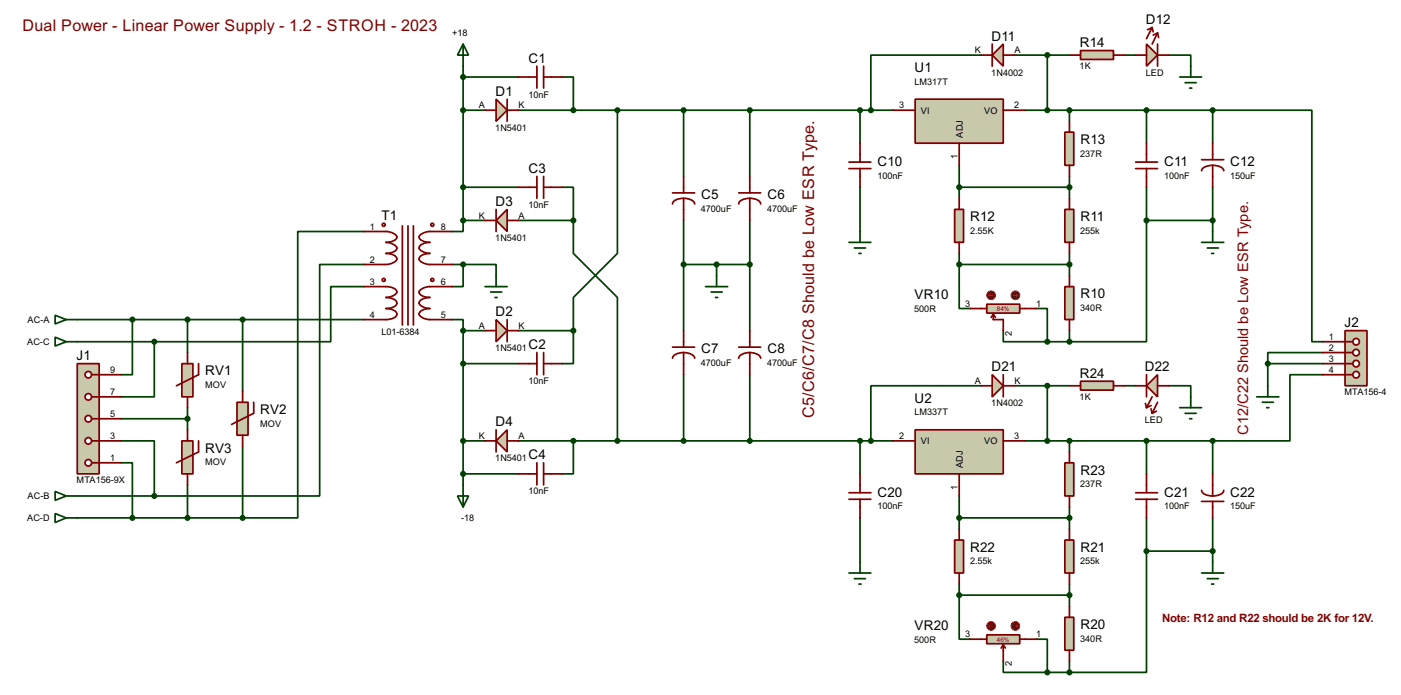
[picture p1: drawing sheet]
<svg xmlns="http://www.w3.org/2000/svg" width="323mm" height="160mm" viewBox="0 0 323 160" stroke-linecap="round" stroke-linejoin="round" font-family="sans-serif">
<g fill="none" stroke="#004000" stroke-width=".4">
<path d="M106.7 15.3v35.5M106.7 17.8h12.7M129.6 17.8h2.5v7.6M226.1 12.7h-25.4v12.7M233.7 12.7h12.7M241.3 12.7v12.7M259.1 12.7h2.6M269.3 12.7h5.1v2.6M106.7 25.4h5.1M119.4 25.4h86.4M142.3 25.4v33l-10.2 10.2v7.6M157.5 25.4v15.3"/>
<path d="M172.8 25.4v15.3M198.2 25.4v7.6M221 38.1v7.6M236.3 25.4h43.1M246.4 25.4v2.6M264.2 25.4v7.6M279.4 25.4h22.9v53.4h2.5M279.4 25.4v7.6M83.9 53.4h-15.3v66h-12.7M106.7 50.8v2.6h-2.5M106.7 50.8h5.1M106.7 43.2h12.7"/>
<path d="M119.4 50.8h12.7M129.6 43.2h2.5v7.6M132.1 50.8v7.6l10.2 10.2v33M157.5 50.8v25.4M172.8 50.8v25.4M198.2 43.2v10.2M221 43.2h25.4M221 58.4v2.6M246.4 40.7v5M246.4 58.4v5.1M264.2 50.8v28h-17.8M264.2 50.8h15.2"/>
<path d="M264.2 43.2v7.6M279.4 43.2v10.2M17.8 73.7h66.1M17.8 78.8h17.8M30.5 73.7v12.7h-2.5M35.6 78.8v12.7h-7.6M43.2 73.7v7.6M55.9 73.7v16.5M83.9 61h-10.2v53.3h-38.1M83.9 66.1h-7.7v12.7h-40.6M104.2 73.7h2.5v2.5M104.2 61h2.5"/>
<path d="M106.7 61v5.1h-2.5M106.7 61h7.6v2.5M106.7 76.2h5.1M106.7 76.2v35.6M119.4 76.2h12.7M132.1 76.2v7.6h-2.5M157.5 61h15.3M165.1 61v2.5M221 61v10.1h2.6M221 61h25.4M231.2 76.2v2.6h10.1M238.8 71.1h2.5v7.7"/>
<path d="M241.3 78.8h5.1M246.4 76.2v2.6M28 96.5h15.2M43.2 94v5.1M106.7 83.8h12.7M157.5 86.4v15.2M172.8 86.4v15.2M226.1 88.9h-25.4v12.7M233.7 88.9h12.7M241.3 88.9v12.7M259.1 88.9h2.6M269.3 88.9h5.1v2.6"/>
<path d="M292.1 83.8h12.7M292.1 83.8v5.1M304.8 81.3h-12.7v2.5M304.8 86.4h-7.6v15.2h-17.8M17.8 119.4h38.1M17.8 114.3h17.8M28 106.7h2.5v12.7M28 101.6h7.6v12.7M43.2 111.8v7.6M55.9 102.9v16.5M106.7 101.6h5.1M106.7 109.2h12.7"/>
<path d="M119.4 101.6h86.4M132.1 101.6v7.6h-2.5M198.2 101.6v7.6M198.2 119.4v10.2M221 119.4h25.4M221 114.3v7.6M236.3 101.6h43.1M246.4 101.6v2.6M246.4 116.9v5M264.2 101.6v7.6M264.2 119.4v7.6M279.4 101.6v7.6"/>
<path d="M279.4 119.4v10.2M221 137.2v10.1h2.6M221 134.6v2.6M221 137.2h25.4M246.4 134.6v5.1M264.2 127v28h-17.8M264.2 127h15.2M231.2 152.4v2.6h10.1M238.8 147.3h2.5v7.7M241.3 155h5.1M246.4 152.4v2.6"/>
</g>
<g fill="none" stroke="#800000" stroke-width=".4">
<path d="M83.9 53.4h5a2.68 2.68 0 0 1 2.6 1.2 2.31 2.31 0 0 1-2.6 1.3 2.7 2.7 0 0 1 2.6 1.3 2.31 2.31 0 0 1-2.6 1.2 2.27 2.27 0 0 1 2.6 1.3 2.68 2.68 0 0 1-2.6 1.3h-5M92.7 52.1v22.8M94 52.1v22.8M95.3 52.1v22.8M104.2 53.4h-5.1a2.65 2.65 0 0 0-2.5 1.2 2.27 2.27 0 0 0 2.5 1.3 2.29 2.29 0 0 0-2.5 1.3 2.65 2.65 0 0 0 2.5 1.2 2.24 2.24 0 0 0-2.5 1.3 2.65 2.65 0 0 0 2.5 1.3h5.1M155 44.5h5.1M157.5 45.7a2.31 2.31 0 0 1 2.6 1.3M157.5 45.7a2.27 2.27 0 0 0-2.5 1.3M157.5 40.7v3.8M157.5 45.7v5.1M83.9 66.1h5a2.31 2.31 0 0 1 2.6 1.2 2.68 2.68 0 0 1-2.6 1.3 2.33 2.33 0 0 1 2.6 1.3 2.31 2.31 0 0 1-2.6 1.2 2.27 2.27 0 0 1 2.6 1.3 2.31 2.31 0 0 1-2.6 1.3h-5M104.2 66.1h-5.1a2.65 2.65 0 0 0-2.5 1.2 2.27 2.27 0 0 0 2.5 1.3 2.29 2.29 0 0 0-2.5 1.3 2.65 2.65 0 0 0 2.5 1.2 2.24 2.24 0 0 0-2.5 1.3 2.65 2.65 0 0 0 2.5 1.3h5.1"/>
<path d="M157.5 76.2v3.8M155 80h5.1M157.5 81.3a2.37 2.37 0 0 1 2.6 1.3M157.5 81.3a2.33 2.33 0 0 0-2.5 1.3M157.5 81.3v5.1"/>
<circle cx="88.4" cy="51.8" r=".35"/>
<circle cx="99.6" cy="51.8" r=".35"/>
<circle cx="88.4" cy="64.5" r=".35"/>
<circle cx="99.6" cy="64.5" r=".35"/>
</g>
<path d="M114.3 22.9l2.6 2.5-2.6 2.6z" fill="#c8c8aa" stroke="#800000" stroke-width=".4"/>
<path d="M111.8 25.4h2.5M116.9 22.9v5.1M116.9 25.4h2.5" fill="none" stroke="#800000" stroke-width=".4"/>
<path d="M114.3 50.8l2.6-2.5v5.1z" fill="#c8c8aa" stroke="#800000" stroke-width=".4"/>
<path d="M111.8 50.8h2.5M114.3 48.3v5.1M116.9 50.8h2.5" fill="none" stroke="#800000" stroke-width=".4"/>
<path d="M114.3 73.7l2.6 2.5-2.6 2.6z" fill="#c8c8aa" stroke="#800000" stroke-width=".4"/>
<path d="M111.8 76.2h2.5M116.9 73.7v5.1M116.9 76.2h2.5" fill="none" stroke="#800000" stroke-width=".4"/>
<path d="M114.3 101.6l2.6-2.5v5.1z" fill="#c8c8aa" stroke="#800000" stroke-width=".4"/>
<g fill="none" stroke="#800000" stroke-width=".4">
<path d="M119.4 17.8h4.3M123.7 15.3v5M125.3 15.3v5M125.3 17.8h4.3M119.4 43.2h4.3M123.7 40.7v5M125.3 40.7v5M125.3 43.2h4.3M114.3 99.1v5.1M119.4 83.8h4.3M123.7 81.3v5.1M125.3 81.3v5.1"/>
<path d="M125.3 83.8h4.3M111.8 101.6h2.5M116.9 101.6h2.5M119.4 109.2h4.3M123.7 106.7v5.1M125.3 106.7v5.1M125.3 109.2h4.3"/>
</g>
<g fill="#004000" stroke="#004000" stroke-width=".4">
<circle cx="106.7" cy="76.2" r=".5"/>
<circle cx="106.7" cy="50.8" r=".5"/>
<circle cx="106.7" cy="43.2" r=".5"/>
<circle cx="132.1" cy="25.4" r=".5"/>
<circle cx="106.7" cy="25.4" r=".5"/>
<circle cx="142.2" cy="25.4" r=".5"/>
<circle cx="132.1" cy="50.8" r=".5"/>
<circle cx="142.2" cy="101.6" r=".5"/>
<circle cx="157.5" cy="25.4" r=".5"/>
<circle cx="157.5" cy="101.6" r=".5"/>
<circle cx="106.7" cy="61" r=".5"/>
<circle cx="157.5" cy="61" r=".5"/>
</g>
<path d="M106.7 10.2l1.3 2.5h-2.6zM106.7 10.2v5.1M111.8 66.1h5.1M113.1 67.3h2.5M114.1 68.6h.5M114.3 63.5v2.6M162.6 66.1h5.1M163.9 67.3h2.5M164.9 68.6h.5M165.1 63.5v2.6M105.4 114.3h2.6l-1.3 2.6zM106.7 111.8v5.1" fill="none" stroke="#004000" stroke-width=".4"/>
<path d="M17.8 83.8h5.1v25.4h-5.1z" fill="#c8c8aa" stroke="#800000" stroke-width=".4"/>
<path d="M21.1 106.7h1.8" fill="none" stroke="#800000" stroke-width=".4"/>
<circle cx="20.3" cy="101.6" r=".75" fill="#feffff" stroke="#800000" stroke-width=".4"/>
<path d="M21.1 101.6h1.8" fill="none" stroke="#800000" stroke-width=".4"/>
<circle cx="20.3" cy="96.5" r=".75" fill="#feffff" stroke="#800000" stroke-width=".4"/>
<path d="M21.1 96.5h1.8" fill="none" stroke="#800000" stroke-width=".4"/>
<circle cx="20.3" cy="91.5" r=".75" fill="#feffff" stroke="#800000" stroke-width=".4"/>
<path d="M21.1 91.5h1.8" fill="none" stroke="#800000" stroke-width=".4"/>
<circle cx="20.3" cy="86.4" r=".75" fill="#feffff" stroke="#800000" stroke-width=".4"/>
<path d="M21.1 86.4h1.8" fill="none" stroke="#800000" stroke-width=".4"/>
<circle cx="20.3" cy="106.7" r=".75" fill="#feffff" stroke="#800000" stroke-width=".4"/>
<path d="M22.9 96.5h5.1M22.9 91.5h5.1M22.9 86.4h5.1M22.9 106.7h5.1M22.9 101.6h5.1" fill="none" stroke="#800000" stroke-width=".4"/>
<path d="M54.6 92.7h2.6v7.6h-2.6z" fill-rule="evenodd" fill="#c8c8aa" stroke="#800000" stroke-width=".4"/>
<path d="M55.9 90.2v2.5M58.5 92.7v2.6l-5.1 2.5M55.9 100.3v2.6" fill="none" stroke="#800000" stroke-width=".4"/>
<path d="M41.9 83.8h2.6v7.7h-2.6z" fill-rule="evenodd" fill="#c8c8aa" stroke="#800000" stroke-width=".4"/>
<path d="M43.2 81.3v2.5M43.2 91.5v2.5M45.8 83.8v2.6l-5.1 2.5" fill="none" stroke="#800000" stroke-width=".4"/>
<path d="M41.9 101.6h2.6v7.6h-2.6z" fill-rule="evenodd" fill="#c8c8aa" stroke="#800000" stroke-width=".4"/>
<g fill="none" stroke="#800000" stroke-width=".4">
<path d="M170.2 44.5h5.1M172.8 45.7a2.24 2.24 0 0 1 2.5 1.3M172.8 45.7a2.27 2.27 0 0 0-2.6 1.3M172.8 40.7v3.8M172.8 45.7v5.1M172.8 76.2v3.8M43.2 99.1v2.5M170.2 80h5.1M172.8 81.3a2.29 2.29 0 0 1 2.5 1.3M172.8 81.3a2.33 2.33 0 0 0-2.6 1.3M172.8 81.3v5.1M43.2 109.2v2.6"/>
<path d="M45.8 101.6v2.6l-5.1 2.5"/>
</g>
<g fill="#004000" stroke="#004000" stroke-width=".4">
<circle cx="43.2" cy="96.5" r=".5"/>
<circle cx="43.2" cy="73.7" r=".5"/>
<circle cx="43.2" cy="119.4" r=".5"/>
<circle cx="30.5" cy="73.7" r=".5"/>
<circle cx="30.5" cy="119.4" r=".5"/>
<circle cx="55.9" cy="73.7" r=".5"/>
<circle cx="55.9" cy="119.4" r=".5"/>
<circle cx="35.5" cy="114.3" r=".5"/>
<circle cx="35.5" cy="78.8" r=".5"/>
<circle cx="165.1" cy="61" r=".5"/>
<circle cx="172.7" cy="61" r=".5"/>
<circle cx="132.1" cy="76.2" r=".5"/>
<circle cx="106.7" cy="83.8" r=".5"/>
<circle cx="132.1" cy="101.6" r=".5"/>
<circle cx="106.7" cy="101.6" r=".5"/>
</g>
<path d="M12.7 72.7l2.6 1-2.6 1zM12.7 77.7l2.6 1.1-2.6 1zM15.3 73.7h2.5M15.3 78.8h2.5M12.7 113.3l2.6 1-2.6 1zM12.7 118.4l2.6 1-2.6 1zM15.3 114.3h2.5M15.3 119.4h2.5" fill="none" stroke="#004000" stroke-width=".4"/>
<path d="M210.9 22.9h20.3v10.1h-20.3z" fill="#c8c8aa" stroke="#800000" stroke-width=".4"/>
<path d="M195.6 38.9h5.1M195.6 37.4h5.1M198.2 33v4.4M198.2 38.9v4.3M205.8 25.4h5.1M221 33v5.1M231.2 25.4h5.1M195.6 115.1h5.1M195.6 113.6h5.1M198.2 109.2v4.4M198.2 115.1v4.3" fill="none" stroke="#800000" stroke-width=".4"/>
<g fill="#004000" stroke="#004000" stroke-width=".4">
<circle cx="172.7" cy="101.6" r=".5"/>
<circle cx="172.7" cy="25.4" r=".5"/>
<circle cx="198.1" cy="25.4" r=".5"/>
</g>
<path d="M195.6 55.9h5.1M196.9 57.2h2.5M197.9 58.4h.5M198.2 53.4v2.5M195.6 132.1h5.1M196.9 133.4h2.5M197.9 134.6h.5M198.2 129.6v2.5" fill="none" stroke="#004000" stroke-width=".4"/>
<path d="M228.6 86.4l2.6 2.5-2.6 2.6z" fill="#c8c8aa" stroke="#800000" stroke-width=".4"/>
<path d="M226.1 88.9h2.5M231.2 86.4v5.1M231.2 88.9h2.5" fill="none" stroke="#800000" stroke-width=".4"/>
<path d="M231.2 10.2v5.1l-2.6-2.6z" fill="#c8c8aa" stroke="#800000" stroke-width=".4"/>
<g fill="none" stroke="#800000" stroke-width=".4">
<path d="M226.1 12.7h2.5M228.6 10.2v5.1M231.2 12.7h2.5M261.7 38.9h5M261.7 37.4h5M264.2 33v4.4M264.2 38.9v4.3M276.9 36.8h5.1M279.4 38.1a2.31 2.31 0 0 1 2.6 1.3M279.4 38.1h-.6a2.08 2.08 0 0 0-1.9 1.3M279.4 33v3.8M279.4 38.1v5.1"/>
<path d="M261.7 115.1h5M261.7 113.6h5M264.2 109.2v4.4M264.2 115.1v4.3M276.9 113a2.31 2.31 0 0 0 2.5 1.3M276.9 115.6h5.1M279.4 109.2v5.1M279.4 115.6v3.8M282 113a2.27 2.27 0 0 1-2.6 1.3"/>
</g>
<g fill="#004000" stroke="#004000" stroke-width=".4">
<circle cx="200.6" cy="25.4" r=".5"/>
<circle cx="241.3" cy="25.4" r=".5"/>
<circle cx="264.1" cy="25.4" r=".5"/>
<circle cx="279.4" cy="50.8" r=".5"/>
<circle cx="279.4" cy="127" r=".5"/>
<circle cx="264.1" cy="101.6" r=".5"/>
</g>
<path d="M276.9 55.9h5.1M278.2 57.2h2.5M279.2 58.4h.5M279.4 53.4v2.5M276.9 132.1h5.1M278.2 133.4h2.5M279.2 134.6h.5M279.4 129.6v2.5" fill="none" stroke="#004000" stroke-width=".4"/>
<path d="M220 48.3h2v7.6h-2z" fill="#c8c8aa" stroke="#800000" stroke-width=".4"/>
<path d="M221 45.7v2.6M221 55.9v2.5" fill="none" stroke="#800000" stroke-width=".4"/>
<path d="M245.4 30.5h2v7.6h-2z" fill="#c8c8aa" stroke="#800000" stroke-width=".4"/>
<path d="M246.4 28v2.5M246.4 38.1v2.6" fill="none" stroke="#800000" stroke-width=".4"/>
<path d="M245.4 48.3h2v7.6h-2z" fill="#c8c8aa" stroke="#800000" stroke-width=".4"/>
<path d="M246.4 45.7v2.6M246.4 55.9v2.5" fill="none" stroke="#800000" stroke-width=".4"/>
<path d="M220 124.5h2v7.6h-2z" fill="#c8c8aa" stroke="#800000" stroke-width=".4"/>
<path d="M221 121.9v2.6M221 132.1v2.5" fill="none" stroke="#800000" stroke-width=".4"/>
<path d="M245.4 106.7h2v7.6h-2z" fill="#c8c8aa" stroke="#800000" stroke-width=".4"/>
<path d="M246.4 104.2v2.5M246.4 114.3v2.6" fill="none" stroke="#800000" stroke-width=".4"/>
<path d="M245.4 124.5h2v7.6h-2z" fill="#c8c8aa" stroke="#800000" stroke-width=".4"/>
<path d="M246.4 121.9v2.6M246.4 132.1v2.5" fill="none" stroke="#800000" stroke-width=".4"/>
<path d="M227.4 146.3h7.6v2.1h-7.6z" fill="#c8c8aa" stroke="#800000" stroke-width=".4"/>
<path d="M223.6 147.3h3.8M231.2 148.6l.5 .8M231.2 148.6l-.5 .8M231.2 148.6v3.8M235 147.3h3.8" fill="none" stroke="#800000" stroke-width=".4"/>
<circle cx="228.3" cy="144.3" r="1" fill="#400000" stroke="#f00" stroke-width=".23"/>
<path d="M227.9 144.3l.2 .2M227.9 144.3h1M228.1 144l-.2 .3" fill="none" stroke="#f00" stroke-width=".23"/>
<circle cx="233.9" cy="144.3" r="1" fill="#400000" stroke="#f00" stroke-width=".23"/>
<path d="M233.5 144.3h1M234.2 144l.3 .3M234.5 144.3l-.3 .2" fill="none" stroke="#f00" stroke-width=".23"/>
<path d="M227.4 70.1h7.6v2.1h-7.6z" fill="#c8c8aa" stroke="#800000" stroke-width=".4"/>
<path d="M223.6 71.1h3.8M228.9 72.4l-.5 .8M228.9 72.4l.5 .8M228.9 72.4v1.3h2.3v2.5M235 71.1h3.8" fill="none" stroke="#800000" stroke-width=".4"/>
<circle cx="228.3" cy="68.1" r="1" fill="#400000" stroke="#f00" stroke-width=".23"/>
<path d="M227.9 68.1l.2 .2M227.9 68.1h1M228.1 67.8l-.2 .3" fill="none" stroke="#f00" stroke-width=".23"/>
<circle cx="233.9" cy="68.1" r="1" fill="#400000" stroke="#f00" stroke-width=".23"/>
<path d="M233.5 68.1h1M234.2 67.8l.3 .3M234.5 68.1l-.3 .2" fill="none" stroke="#f00" stroke-width=".23"/>
<g fill="#004000" stroke="#004000" stroke-width=".4">
<circle cx="221" cy="43.2" r=".5"/>
<circle cx="246.4" cy="43.2" r=".5"/>
<circle cx="246.4" cy="25.4" r=".5"/>
</g>
<path d="M245.4 66.1h2v7.6h-2z" fill="#c8c8aa" stroke="#800000" stroke-width=".4"/>
<path d="M246.4 63.5v2.6M246.4 73.7v2.5" fill="none" stroke="#800000" stroke-width=".4"/>
<path d="M245.4 142.3h2v7.6h-2z" fill="#c8c8aa" stroke="#800000" stroke-width=".4"/>
<path d="M246.4 139.7v2.6M246.4 149.9v2.5" fill="none" stroke="#800000" stroke-width=".4"/>
<g fill="#004000" stroke="#004000" stroke-width=".4">
<circle cx="241.3" cy="78.8" r=".5"/>
<circle cx="241.3" cy="155" r=".5"/>
<circle cx="264.1" cy="127" r=".5"/>
<circle cx="246.4" cy="155" r=".5"/>
<circle cx="264.1" cy="50.8" r=".5"/>
<circle cx="246.4" cy="78.8" r=".5"/>
<circle cx="246.4" cy="61" r=".5"/>
<circle cx="221" cy="61" r=".5"/>
<circle cx="246.4" cy="137.2" r=".5"/>
<circle cx="221" cy="137.2" r=".5"/>
</g>
<path d="M309.9 76.2h5.1v12.7h-5.1z" fill="#c8c8aa" stroke="#800000" stroke-width=".4"/>
<path d="M309.9 78.8h1.8" fill="none" stroke="#800000" stroke-width=".4"/>
<circle cx="312.4" cy="83.8" r=".75" fill="#feffff" stroke="#800000" stroke-width=".4"/>
<path d="M309.9 83.8h1.8" fill="none" stroke="#800000" stroke-width=".4"/>
<circle cx="312.4" cy="78.8" r=".75" fill="#feffff" stroke="#800000" stroke-width=".4"/>
<path d="M309.9 81.3h1.8" fill="none" stroke="#800000" stroke-width=".4"/>
<circle cx="312.4" cy="81.3" r=".75" fill="#feffff" stroke="#800000" stroke-width=".4"/>
<path d="M309.9 86.4h1.8" fill="none" stroke="#800000" stroke-width=".4"/>
<circle cx="312.4" cy="86.4" r=".75" fill="#feffff" stroke="#800000" stroke-width=".4"/>
<path d="M304.8 78.8h5.1M304.8 83.8h5.1M304.8 81.3h5.1M304.8 86.4h5.1" fill="none" stroke="#800000" stroke-width=".4"/>
<g fill="#004000" stroke="#004000" stroke-width=".4">
<circle cx="279.4" cy="25.4" r=".5"/>
<circle cx="279.4" cy="101.6" r=".5"/>
<circle cx="292.1" cy="83.8" r=".5"/>
</g>
<path d="M289.6 91.5h5.1M290.9 92.7h2.5M291.9 94h.5M292.1 88.9v2.6" fill="none" stroke="#004000" stroke-width=".4"/>
<path d="M249 87.9h7.6v2h-7.6z" fill="#c8c8aa" stroke="#800000" stroke-width=".4"/>
<path d="M246.4 88.9h2.6M256.6 88.9h2.5" fill="none" stroke="#800000" stroke-width=".4"/>
<path d="M249 11.7h7.6v2h-7.6z" fill="#c8c8aa" stroke="#800000" stroke-width=".4"/>
<path d="M246.4 12.7h2.6M256.6 12.7h2.5" fill="none" stroke="#800000" stroke-width=".4"/>
<path d="M264.2 10.2l2.5 2.5-2.5 2.6z" fill="#c8c8aa" stroke="#800000" stroke-width=".4"/>
<path d="M261.7 12.7h2.5M265.5 6.4l-1.3 2.5M265.5 6.4l-1.1 .5M265.5 6.4l.2 1M266.7 10.2v5.1M266.7 7.6l-1.2 2.6M266.7 7.6l-1 .5M266.7 7.6l.3 1.1M266.7 12.7h2.6" fill="none" stroke="#800000" stroke-width=".4"/>
<path d="M264.2 88.9l2.5-2.5v5.1z" fill="#c8c8aa" stroke="#800000" stroke-width=".4"/>
<path d="M261.7 88.9h2.5M263.9 93l.3 1M264.2 86.4v5.1M265.2 93.5l-1 .5M265.2 94.2l.3 1.1M265.5 91.5l-1.3 2.5M266.5 94.8l-1 .5M266.7 92.7l-1.2 2.6M266.7 88.9h2.6" fill="none" stroke="#800000" stroke-width=".4"/>
<path d="M271.8 17.8h5.1M273.1 19.1h2.5M274.4 15.3v2.5M274.1 20.3h.5M271.8 94h5.1M273.1 95.3h2.5M274.1 96.5h.5M274.4 91.5v2.5" fill="none" stroke="#004000" stroke-width=".4"/>
<g fill="#004000" stroke="#004000" stroke-width=".4">
<circle cx="241.3" cy="12.7" r=".5"/>
<circle cx="241.3" cy="88.9" r=".5"/>
</g>
<path d="M210.9 99.1h20.3v10.1h-20.3z" fill="#c8c8aa" stroke="#800000" stroke-width=".4"/>
<path d="M205.8 101.6h5.1M221 109.2v5.1M231.2 101.6h5.1" fill="none" stroke="#800000" stroke-width=".4"/>
<g fill="#004000" stroke="#004000" stroke-width=".4">
<circle cx="200.6" cy="101.6" r=".5"/>
<circle cx="241.3" cy="101.6" r=".5"/>
<circle cx="221" cy="119.4" r=".5"/>
<circle cx="246.4" cy="101.6" r=".5"/>
<circle cx="246.4" cy="119.4" r=".5"/>
<circle cx="198.1" cy="101.6" r=".5"/>
<circle cx="106.7" cy="17.8" r=".5"/>
<circle cx="106.7" cy="109.2" r=".5"/>
</g>
<g font-size="4.2" fill="#800000">
<text x="5.2" y="7.2">Dual Power - Linear Power Supply - 1.2 - STROH - 2023</text>
<text x="187.6" y="96.4" transform="rotate(-90 187.6 96.4)">C5/C6/C7/C8 Should be Low ESR Type.</text>
</g>
<text font-size="3.8" fill="#800000" x="287.6" y="100.2" transform="rotate(-90 287.6 100.2)">C12/C22 Should be Low ESR Type.</text>
<g font-size="3.5">
<text x="264" y="5.6">D12</text>
<text x="228.5" y="9.3">D11</text>
<text x="248.8" y="10.9">R14</text>
<text x="121.8" y="14.5">C1</text>
<text x="210.7" y="16.6">U1</text>
<text x="114.2" y="22">D1</text>
<text x="249" y="33.2">R13</text>
<text x="121.8" y="39.9">C3</text>
<text x="202.2" y="38.3">C10</text>
<text x="268.3" y="38.3">C11</text>
<text x="283.5" y="38.3">C12</text>
<text x="114.2" y="47.4">D3</text>
<text x="161.6" y="45.9">C5</text>
<text x="176.8" y="45.9">C6</text>
<text x="87.9" y="50.7">T1</text>
<text x="223.6" y="51">R12</text>
<text x="249" y="51">R11</text>
<text x="210.7" y="69">VR10</text>
<text x="249" y="68.8">R10</text>
<text x="114.2" y="72.9">D2</text>
<text x="309.8" y="75.4">J2</text>
<text x="17.7" y="83">J1</text>
<text x="121.8" y="80.5">C2</text>
<text x="161.6" y="81.5">C7</text>
<text x="176.8" y="81.5">C8</text>
<text x="47.3" y="86.5">RV1</text>
<text x="228.5" y="85.6">D21</text>
<text x="248.8" y="87.1">R24</text>
<text x="263.8" y="85.6">D22</text>
<text x="60" y="95.4">RV2</text>
<text x="210.7" y="92.9">U2</text>
<text x="114.2" y="98.2">D4</text>
<text x="47.3" y="104.3">RV3</text>
<text x="121.8" y="105.9">C4</text>
<text x="249" y="109.4">R23</text>
<text x="202.2" y="114.5">C20</text>
<text x="268.3" y="114.5">C21</text>
<text x="283.5" y="114.5">C22</text>
<text x="223.6" y="127.2">R22</text>
<text x="249" y="127.2">R21</text>
<text x="210.7" y="145.2">VR20</text>
<text x="249" y="145">R20</text>
</g>
<text font-size="3" fill="#800000" x="267.7" y="143.3">Note: R12 and R22 should be 2K for 12V.</text>
<g font-size="2.4">
<text x="104.2" y="8.4">+18</text>
<text x="224.6" y="12.3">K</text>
<text x="228.4" y="17.5">1N4002</text>
<text x="233.7" y="12.3">A</text>
<text x="248.8" y="15.9">1K</text>
<text x="264" y="17.5">LED</text>
<text x="121.8" y="22.5">10nF</text>
<text x="210.7" y="19.6">LM317T</text>
<text x="110.3" y="25">A</text>
<text x="119.4" y="25">K</text>
<text x="207.2" y="25">3</text>
<text x="212.1" y="26.2">VI</text>
<text x="226.8" y="26.2">VO</text>
<text x="233.7" y="25">2</text>
<text x="114.1" y="30.2">1N5401</text>
<text x="221.8" y="31.7" transform="rotate(-90 221.8 31.7)">ADJ</text>
<text x="202.1" y="41.2">100nF</text>
<text x="220.6" y="36.7" transform="rotate(-90 220.6 36.7)">1</text>
<text x="248.9" y="36.1">237R</text>
<text x="268.2" y="41.2">100nF</text>
<text x="283.4" y="41.2">150uF</text>
<text x="121.8" y="47.9">10nF</text>
<text x="85.2" y="52.9">1</text>
<text x="101.6" y="52.9">8</text>
<text x="110.3" y="50.4">K</text>
<text x="119.4" y="50.4">A</text>
<text x="161.5" y="48.8">4700uF</text>
<text x="176.8" y="48.8">4700uF</text>
<text x="223.5" y="53.9">2.55K</text>
<text x="248.9" y="53.9">255k</text>
<text x="114.1" y="55.6">1N5401</text>
<text x="85.2" y="60.6">2</text>
<text x="85.2" y="65.6">3</text>
<text x="101.6" y="60.6">7</text>
<text x="101.6" y="65.6">6</text>
<text x="210.7" y="71.9">500R</text>
<text x="222.4" y="70.7">3</text>
<text x="238.8" y="70.7">1</text>
<text x="248.9" y="71.7">340R</text>
<text x="6.3" y="74.5">AC-A</text>
<text x="85.2" y="73.3">4</text>
<text x="87.9" y="77.1">L01-6384</text>
<text x="101.6" y="73.3">5</text>
<text x="110.3" y="75.8">A</text>
<text x="119.4" y="75.8">K</text>
<text x="233.2" y="77.4" transform="rotate(-90 233.2 77.4)">2</text>
<text x="6.2" y="79.6">AC-C</text>
<text x="114.1" y="81">1N5401</text>
<text x="306.2" y="78.4">1</text>
<text x="306.2" y="83.4">3</text>
<text x="306.2" y="80.9">2</text>
<text x="25.4" y="86">9</text>
<text x="47.2" y="89.4">MOV</text>
<text x="121.8" y="88.6">10nF</text>
<text x="161.5" y="84.4">4700uF</text>
<text x="176.8" y="84.4">4700uF</text>
<text x="224.6" y="88.5">A</text>
<text x="233.7" y="88.5">K</text>
<text x="306.2" y="86">4</text>
<text x="25.4" y="91.1">7</text>
<text x="210.7" y="95.8">LM337T</text>
<text x="228.4" y="93.7">1N4002</text>
<text x="248.8" y="92.1">1K</text>
<text x="309.7" y="91.1">MTA156-4</text>
<text x="25.4" y="101.2">3</text>
<text x="25.4" y="96.1">5</text>
<text x="59.9" y="98.3">MOV</text>
<text x="110.3" y="101.2">K</text>
<text x="119.4" y="101.2">A</text>
<text x="207.2" y="101.2">2</text>
<text x="233.7" y="101.2">3</text>
<text x="263.7" y="97.5">LED</text>
<text x="25.4" y="106.3">1</text>
<text x="47.2" y="107.2">MOV</text>
<text x="114.1" y="106.4">1N5401</text>
<text x="212.1" y="102.4">VI</text>
<text x="221.8" y="107.9" transform="rotate(-90 221.8 107.9)">ADJ</text>
<text x="226.8" y="102.4">VO</text>
<text x="17.6" y="111.4">MTA156-9X</text>
<text x="121.8" y="114">10nF</text>
<text x="220.6" y="112.9" transform="rotate(-90 220.6 112.9)">1</text>
<text x="248.9" y="112.3">237R</text>
<text x="6.3" y="115.1">AC-B</text>
<text x="202.1" y="117.4">100nF</text>
<text x="268.2" y="117.4">100nF</text>
<text x="283.4" y="117.4">150uF</text>
<text x="6.2" y="120.2">AC-D</text>
<text x="106.3" y="120.2">-18</text>
<text x="223.5" y="130.1">2.55k</text>
<text x="248.9" y="130.1">255k</text>
<text x="210.7" y="148.1">500R</text>
<text x="222.4" y="146.9">3</text>
<text x="238.8" y="146.9">1</text>
<text x="248.9" y="147.9">340R</text>
<text x="233.2" y="153.6" transform="rotate(-90 233.2 153.6)">2</text>
</g>
<g font-size="1.7" fill="#c00000">
<text x="229.7" y="71.7">84%</text>
<text x="229.7" y="147.9">46%</text>
</g>
</svg>
